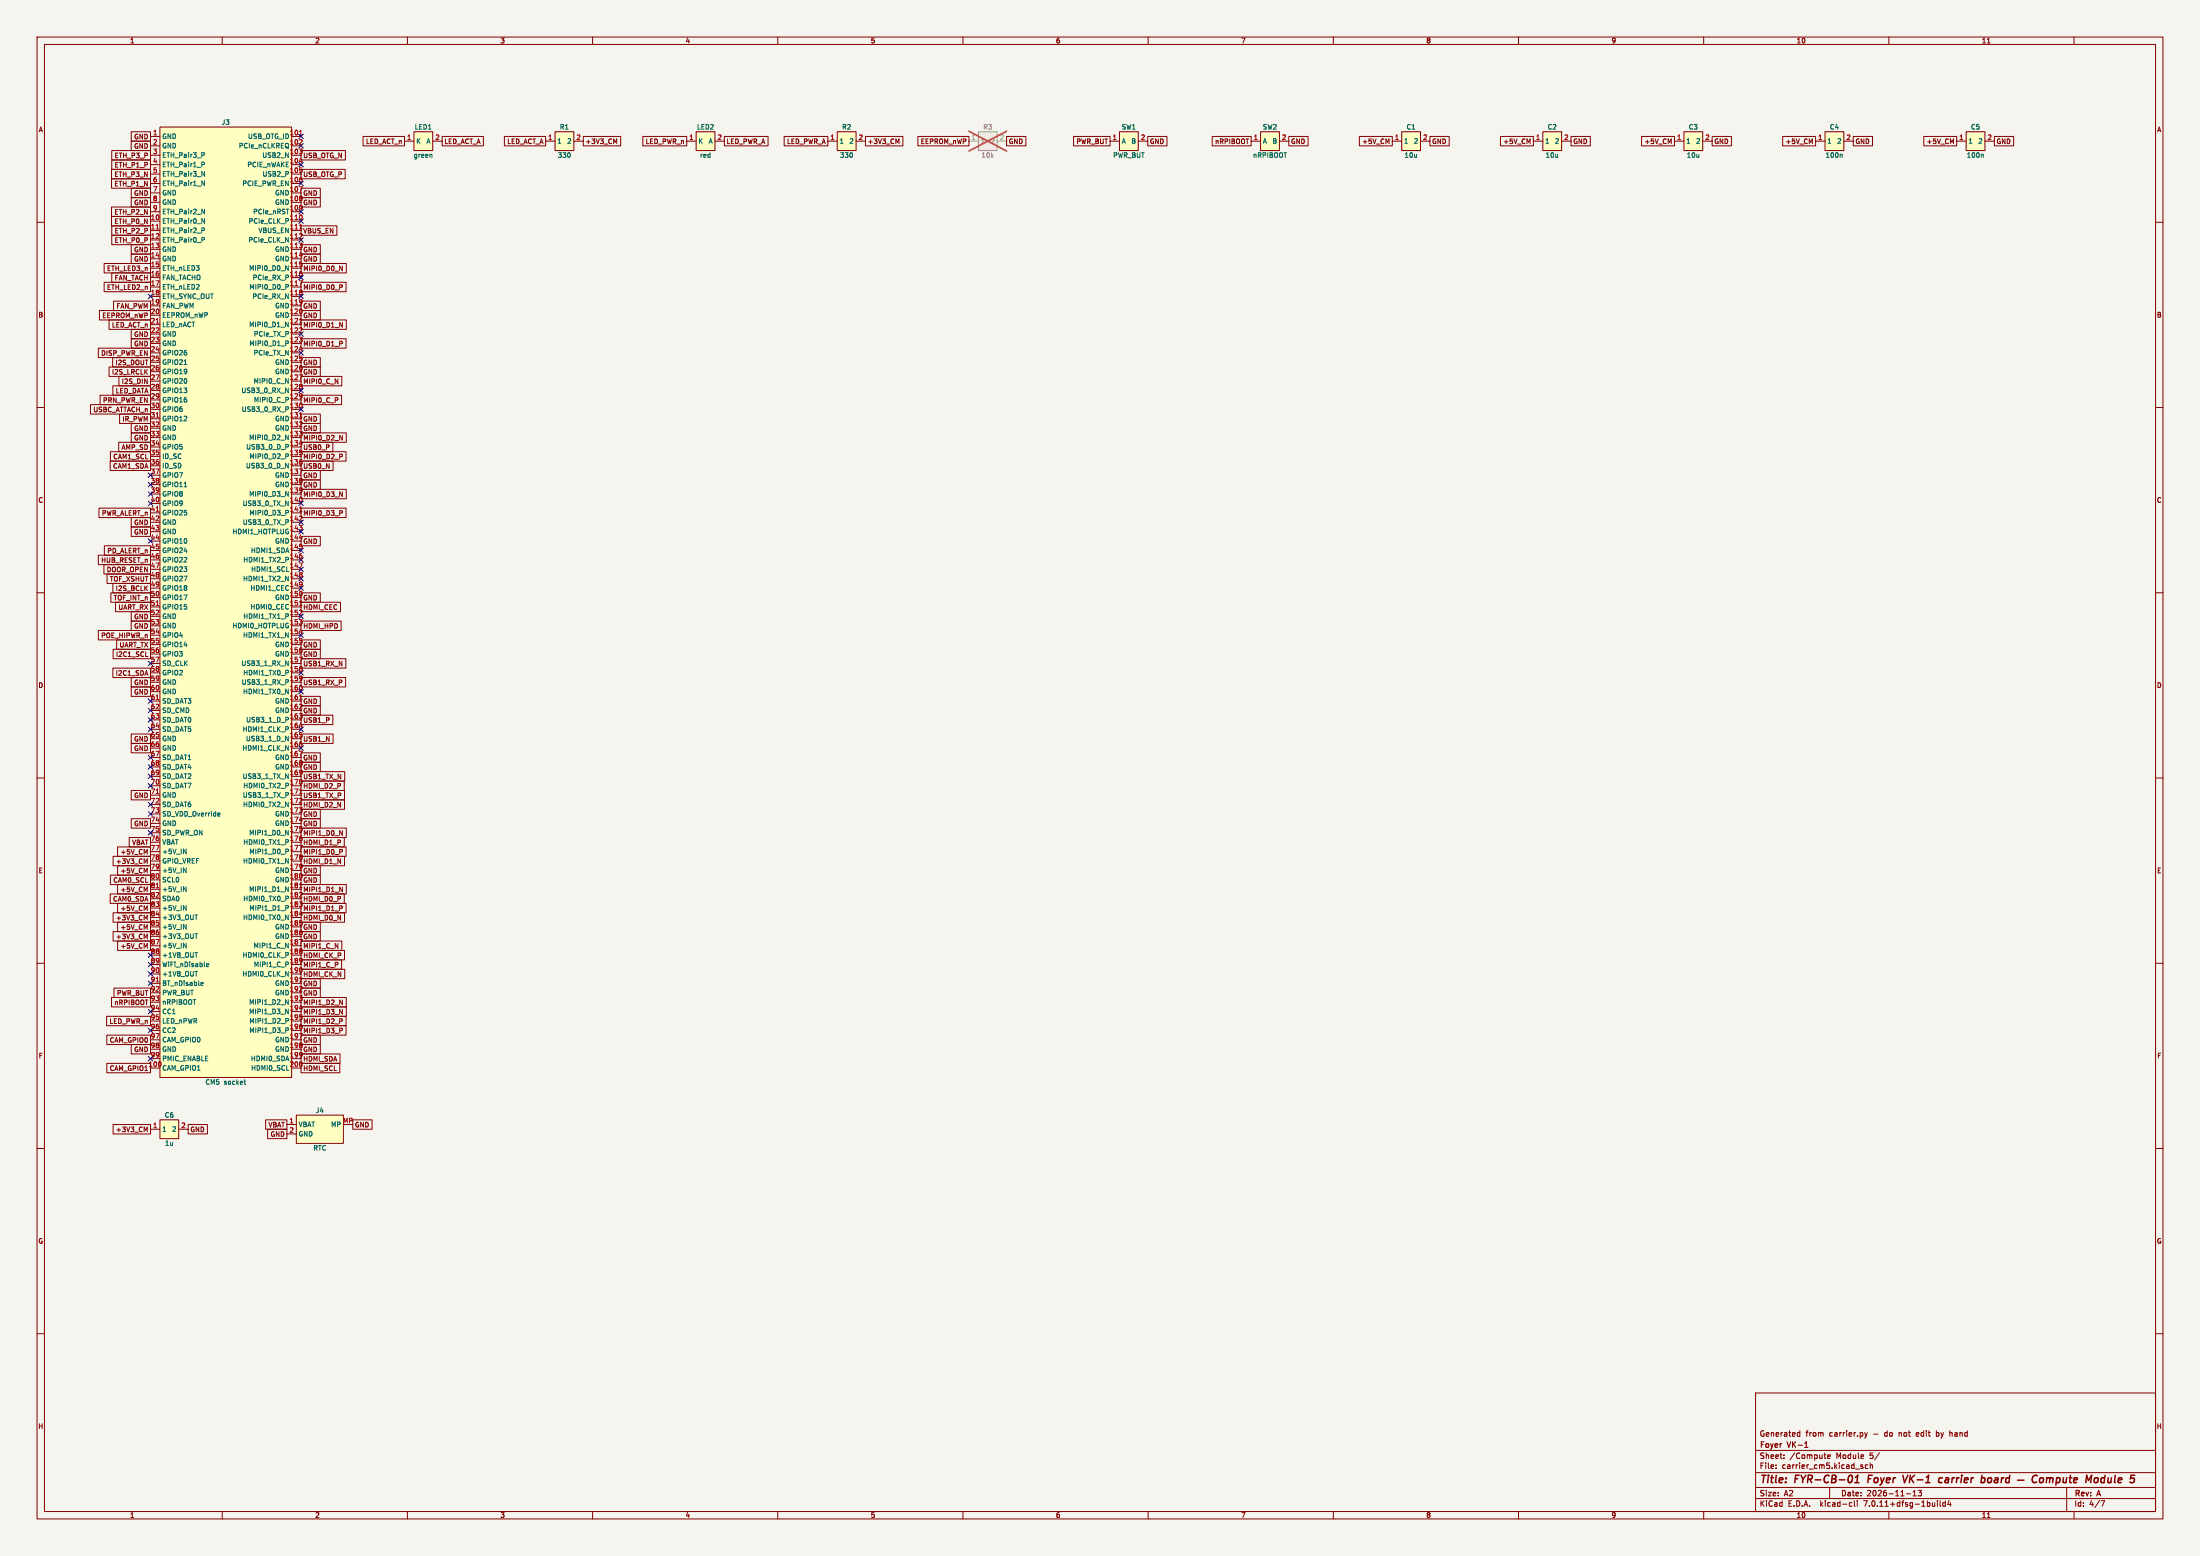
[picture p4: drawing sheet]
<svg xmlns="http://www.w3.org/2000/svg" width="594mm" height="420mm" viewBox="0 0 594 420" stroke-linecap="round" stroke-linejoin="round" font-family="sans-serif">
<path d="M0 0h594v420h-594z" fill="#f5f4ef" stroke="#f5f4ef" stroke-width=".27"/>
<g fill="none" stroke="#840000" stroke-width=".27">
<path d="M10 10h574v400h-574zM12 12h570v396h-570zM60 10v2M110 10v2M160 10v2M210 10v2M260 10v2M310 10v2M360 10v2M410 10v2M460 10v2M510 10v2"/>
<path d="M536.6 11.6h.7M560 10v2M35.4 38.1h5.2v2.5h-5.2zM35.4 35.6h5.2v2.5h-5.2zM40.6 36.8h2.6M40.6 39.4h2.6M43.2 34.3h35.5v256.5h-35.5zM98 36.8h11.2v2.6h-11.2zM109.2 38.1h2.6M111.8 35.6h5v5h-5zM116.8 38.1h2.6M119.4 36.8h11.1v2.6h-11.1z"/>
<path d="M136.2 36.8h11.1v2.6h-11.1zM147.3 38.1h2.6M149.9 35.6h5v5h-5zM154.9 38.1h2.6M157.5 36.8h10.1v2.6h-10.1zM166.1 38.4l.4-.9v1.3M173.6 36.8h11.8v2.6h-11.8zM185.4 38.1h2.6M188 35.6h5v5h-5zM193 38.1h2.6M195.6 36.8h11.8v2.6h-11.8zM211.7 36.8h11.8v2.6h-11.8z"/>
<path d="M223.5 38.1h2.6M226.1 35.6h5v5h-5zM231.1 38.1h2.6M233.7 36.8h10.1v2.6h-10.1zM242.3 38.4l.4-.9v1.3M247.8 36.8h13.8v2.6h-13.8zM271.8 36.8h5.2v2.6h-5.2zM289.9 36.8h9.8v2.6h-9.8zM299.7 38.1h2.6M302.3 35.6h5v5h-5zM307.3 38.1h2.6M309.9 36.8h5.2v2.6h-5.2z"/>
<path d="M327.3 36.8h10.5v2.6h-10.5zM337.8 38.1h2.6M340.4 35.6h5v5h-5zM345.4 38.1h2.6M348 36.8h5.2v2.6h-5.2zM367 36.8h8.9v2.6h-8.9zM375.9 38.1h2.6M378.5 35.6h5v5h-5zM383.5 38.1h2.6M386.1 36.8h5.2v2.6h-5.2zM405.1 36.8h8.9v2.6h-8.9zM414 38.1h2.6"/>
<path d="M416.6 35.6h5v5h-5zM421.6 38.1h2.6M424.2 36.8h5.2v2.6h-5.2zM443.2 36.8h8.9v2.6h-8.9zM452.1 38.1h2.6M454.7 35.6h5v5h-5zM459.7 38.1h2.6M462.3 36.8h5.2v2.6h-5.2zM481.3 36.8h8.9v2.6h-8.9zM490.2 38.1h2.6M492.8 35.6h5v5h-5zM497.8 38.1h2.6"/>
<path d="M500.4 36.8h5.2v2.6h-5.2zM519.4 36.8h8.9v2.6h-8.9zM528.3 38.1h2.6M530.9 35.6h5v5h-5zM535.9 38.1h2.6M538.5 36.8h5.2v2.6h-5.2zM10 60h2M30.1 45.7h10.5v2.6h-10.5zM30.1 48.3h10.5v2.5h-10.5zM30.1 55.9h10.5v2.5h-10.5zM30.1 58.4h10.5v2.6h-10.5zM30.2 40.6h10.4v2.6h-10.4z"/>
<path d="M30.2 43.2h10.4v2.5h-10.4zM35.4 53.3h5.2v2.6h-5.2zM35.4 50.8h5.2v2.5h-5.2zM40.6 59.7h2.6M40.6 41.9h2.6M40.6 44.5h2.6M40.6 47h2.6M40.6 49.5h2.6M40.6 52.1h2.6M40.6 54.6h2.6M40.6 57.2h2.6M81.3 50.8h5.2v2.5h-5.2z"/>
<path d="M81.3 40.6h12v2.6h-12zM81.3 45.7h11.9v2.6h-11.9zM81.3 53.3h5.2v2.6h-5.2zM582 60h2M28.1 71.1h12.5v2.6h-12.5zM28.1 76.2h12.5v2.5h-12.5zM30.2 73.7h10.4v2.5h-10.4zM30.2 61h10.4v2.5h-10.4zM30.2 63.5h10.4v2.5h-10.4zM35.4 66h5.2v2.6h-5.2zM35.4 68.6h5.2v2.5h-5.2zM40.6 62.2h2.6"/>
<path d="M40.6 64.8h2.6M40.6 67.3h2.6M40.6 69.9h2.6M40.6 72.4h2.6M40.6 74.9h2.6M40.6 77.5h2.6M81.3 61h9.7v2.5h-9.7zM81.3 66h5.2v2.6h-5.2zM81.3 68.6h5.2v2.5h-5.2zM81.3 71.1h12.2v2.6h-12.2zM81.3 76.2h12.1v2.5h-12.1zM91.7 71.8l.7 1.3v-1.3"/>
<path d="M92.3 76.9v.6M26.5 94h14.1v2.5h-14.1zM26.8 83.8h13.8v2.6h-13.8zM29.4 99.1h11.2v2.5h-11.2zM29.4 86.4h11.2v2.5h-11.2zM30.4 96.5h10.2v2.6h-10.2zM30.7 81.3h9.9v2.5h-9.9zM35.4 88.9h5.2v2.5h-5.2zM35.4 91.4h5.2v2.6h-5.2zM40.6 80h2.6M40.6 82.6h2.6M40.6 85.1h2.6"/>
<path d="M40.6 87.6h2.6M40.6 90.2h2.6M40.6 92.7h2.6M40.6 95.3h2.6M40.6 97.8h2.6M81.3 81.3h5.2v2.5h-5.2zM81.3 83.8h5.2v2.6h-5.2zM81.3 86.4h12.2v2.5h-12.2zM81.3 91.4h12.1v2.6h-12.1zM81.3 99.1h5.2v2.5h-5.2zM81.3 96.5h5.2v2.6h-5.2zM91.7 87l.7 1.3v-1.3"/>
<path d="M92.3 92.2v.5M10 110h2M24.4 109.2h16.2v2.6h-16.2zM27 106.7h13.6v2.5h-13.6zM30.5 104.1h10.1v2.6h-10.1zM32 119.4h8.6v2.5h-8.6zM32.1 101.6h8.5v2.5h-8.5zM32.3 111.8h8.3v2.5h-8.3zM35.4 114.3h5.2v2.5h-5.2zM35.4 116.8h5.2v2.6h-5.2zM40.6 100.3h2.6M40.6 102.9h2.6"/>
<path d="M40.6 105.4h2.6M40.6 108h2.6M40.6 110.5h2.6M40.6 113h2.6M40.6 115.6h2.6M40.6 118.1h2.6M81.3 101.6h11v2.5h-11zM81.3 106.7h10.9v2.5h-10.9zM81.3 111.8h5.2v2.5h-5.2zM81.3 114.3h5.2v2.5h-5.2zM81.3 116.8h12.2v2.6h-12.2zM81.3 119.4h8.6v2.5h-8.6z"/>
<path d="M91.7 117.5l.7 1.3v-1.3M582 110h2M26.7 137.2h13.9v2.5h-13.9zM29.8 124.5h10.8v2.5h-10.8zM29.8 121.9h10.8v2.6h-10.8zM35.4 139.7h5.2v2.5h-5.2zM40.6 120.7h2.6M40.6 123.2h2.6M40.6 125.7h2.6M40.6 128.3h2.6M40.6 130.8h2.6M40.6 133.4h2.6"/>
<path d="M40.6 135.9h2.6M40.6 138.4h2.6M81.3 132.1h12.2v2.5h-12.2zM81.3 121.9h12.1v2.6h-12.1zM81.3 124.5h8.6v2.5h-8.6zM81.3 127h5.2v2.5h-5.2zM81.3 129.5h5.2v2.6h-5.2zM81.3 137.2h12.1v2.5h-12.1zM91.7 132.8l.7 1.2v-1.2M92.3 122.7v.5M92.3 137.9v.5M10 160h2"/>
<path d="M26.5 149.9h14.1v2.5h-14.1zM28.1 152.4h12.5v2.5h-12.5zM28.2 147.3h12.4v2.6h-12.4zM28.9 154.9h11.7v2.6h-11.7zM30.5 157.5h10.1v2.5h-10.1zM35.4 142.2h5.2v2.6h-5.2zM40.6 141h2.6M40.6 143.5h2.6M40.6 146.1h2.6M40.6 148.6h2.6M40.6 151.1h2.6M40.6 153.7h2.6"/>
<path d="M40.6 156.2h2.6M40.6 158.8h2.6M81.3 144.8h5.2v2.5h-5.2zM582 160h2M26.5 170.2h14.1v2.5h-14.1zM29.9 160h10.7v2.6h-10.7zM30.5 175.3h10.1v2.5h-10.1zM31.2 162.6h9.4v2.5h-9.4zM31.5 172.7h9.1v2.6h-9.1zM35.4 165.1h5.2v2.5h-5.2zM35.4 167.6h5.2v2.6h-5.2zM39.3 177.2h.6"/>
<path d="M40.6 161.3h2.6M40.6 163.8h2.6M40.6 166.4h2.6M40.6 168.9h2.6M40.6 171.5h2.6M40.6 174h2.6M40.6 176.5h2.6M40.6 179.1h2.6M81.3 160h5.2v2.6h-5.2zM81.3 162.6h10.6v2.5h-10.6zM81.3 167.6h10.8v2.6h-10.8zM81.3 172.7h5.2v2.6h-5.2z"/>
<path d="M81.3 175.3h5.2v2.5h-5.2zM81.3 177.8h12.1v2.5h-12.1zM30.5 180.3h10.1v2.6h-10.1zM35.4 182.9h5.2v2.5h-5.2zM35.4 185.4h5.2v2.6h-5.2zM35.4 198.1h5.2v2.6h-5.2zM40.6 181.6h2.6M40.6 184.2h2.6M40.6 186.7h2.6M40.6 189.2h2.6M40.6 191.8h2.6M40.6 194.3h2.6"/>
<path d="M40.6 196.9h2.6M40.6 199.4h2.6M81.3 193h8.6v2.6h-8.6zM81.3 182.9h12v2.5h-12zM81.3 188h5.2v2.5h-5.2zM81.3 190.5h5.2v2.5h-5.2zM81.3 198.1h8.6v2.6h-8.6zM10 210h2M35.4 213.4h5.2v2.5h-5.2zM35.4 200.7h5.2v2.5h-5.2zM40.6 201.9h2.6M40.6 204.5h2.6"/>
<path d="M40.6 207h2.6M40.6 209.6h2.6M40.6 212.1h2.6M40.6 214.6h2.6M40.6 217.2h2.6M40.6 219.7h2.6M81.3 215.9h11.7v2.5h-11.7zM81.3 218.4h5.2v2.6h-5.2zM81.3 213.4h11.7v2.5h-11.7zM81.3 210.8h11.7v2.6h-11.7zM81.3 208.3h11.8v2.5h-11.8zM81.3 205.7h5.2v2.6h-5.2z"/>
<path d="M81.3 203.2h5.2v2.5h-5.2zM582 210h2M29.8 236.2h10.8v2.6h-10.8zM30.5 231.1h10.1v2.6h-10.1zM31.7 238.8h8.9v2.5h-8.9zM31.7 233.7h8.9v2.5h-8.9zM31.7 228.6h8.9v2.5h-8.9zM34.9 226.1h5.7v2.5h-5.7zM35.4 221h5.2v2.5h-5.2zM39.3 232.7l.5-.9v1.3M40.6 222.3h2.6M40.6 224.8h2.6"/>
<path d="M40.6 227.3h2.6M40.6 229.9h2.6M40.6 232.4h2.6M40.6 235h2.6M40.6 237.5h2.6M81.3 221h5.2v2.5h-5.2zM81.3 238.8h12.2v2.5h-12.2zM81.3 236.2h5.2v2.6h-5.2zM81.3 233.7h5.2v2.5h-5.2zM81.3 231.1h11.7v2.6h-11.7zM81.3 228.6h12.1v2.5h-12.1zM81.3 226.1h11.7v2.5h-11.7z"/>
<path d="M81.3 223.5h12.2v2.6h-12.2zM91.7 224.2l.7 1.3v-1.3M91.7 239.4l.7 1.3v-1.3M92.3 229.3v.6M10 260h2M29.8 241.3h10.8v2.5h-10.8zM30.5 251.5h10.1v2.5h-10.1zM30.5 246.4h10.1v2.5h-10.1zM31.7 254h8.9v2.5h-8.9zM31.7 248.9h8.9v2.6h-8.9zM31.7 243.8h8.9v2.6h-8.9zM39.3 248l.5-.9v1.2"/>
<path d="M39.3 253l.5-.9v1.3M40.6 240h2.6M40.6 242.6h2.6M40.6 245.1h2.6M40.6 247.7h2.6M40.6 250.2h2.6M40.6 252.7h2.6M40.6 255.3h2.6M40.6 257.8h2.6M81.3 251.5h5.2v2.5h-5.2zM81.3 241.3h11.7v2.5h-11.7zM81.3 243.8h12.1v2.6h-12.1z"/>
<path d="M81.3 246.4h11.7v2.5h-11.7zM81.3 248.9h5.2v2.6h-5.2zM81.3 254h11v2.5h-11zM81.3 256.5h11.7v2.6h-11.7zM81.3 259.1h10.9v2.5h-10.9zM92.3 244.6v.5M582 260h2M28.8 274.3h11.8v2.6h-11.8zM28.8 279.4h11.8v2.5h-11.8zM30.1 269.2h10.5v2.6h-10.5zM30.8 266.7h9.8v2.5h-9.8zM40.6 260.4h2.6"/>
<path d="M40.6 262.9h2.6M40.6 265.4h2.6M40.6 268h2.6M40.6 270.5h2.6M40.6 273.1h2.6M40.6 275.6h2.6M40.6 278.1h2.6M81.3 261.6h11.8v2.6h-11.8zM81.3 279.4h5.2v2.5h-5.2zM81.3 264.2h5.2v2.5h-5.2zM81.3 266.7h5.2v2.5h-5.2zM81.3 269.2h12.2v2.6h-12.2z"/>
<path d="M81.3 271.8h12.2v2.5h-12.2zM81.3 274.3h12.1v2.6h-12.1zM81.3 276.9h12.1v2.5h-12.1zM91.7 269.9l.7 1.3v-1.3M91.7 272.5l.7 1.2v-1.2M92.3 275.1v.5M92.3 277.6v.5M28.8 287h11.8v2.6h-11.8zM35.4 281.9h5.2v2.6h-5.2zM40.6 280.7h2.6M40.6 283.2h2.6M40.6 285.8h2.6"/>
<path d="M81.3 281.9h5.2v2.6h-5.2zM81.3 287h10.4v2.6h-10.4zM81.3 284.5h10.5v2.5h-10.5zM10 310h2M30.5 303.5h10.1v2.6h-10.1zM39.3 305.1l.5-.9v1.3M40.6 304.8h2.6M43.2 302.3h5.1v5h-5.1zM48.3 304.8h2.5M50.8 303.5h5.2v2.6h-5.2zM71.7 302.3h5.8v2.5h-5.8zM72.3 304.8h5.2v2.5h-5.2z"/>
<path d="M77.5 303.5h2.5M77.5 306.1h2.5M80 301h12.7v7.6h-12.7zM95.2 302.3h5.3v2.5h-5.3zM582 310h2M10 360h2M474 376h108v32h-108zM582 360h2M474 397.5h108M474 391.5h108M479.5 396.2v.2M479.5 395.4v.2"/>
<path d="M481.7 393.5v.2M481.7 392.7v.2M485.4 387.6h.6M485.4 386.7h.6M486 386.2v1.5M492.5 392.7h.5M492.9 393.7h.1M493.5 393.2l.7-.2-.1-.3h-.4l-.2 .2v.7h.6M502.5 395.8l.5 .3v.2l-.5 .1M502.5 395.4h.5M503.5 386.7l.3 1M503.8 387.7l-.3 .5"/>
<path d="M504.2 386.7l-.4 1M504.3 395.4h-.4l-.3 .3 .1 .6h.6M505 395.5l.5-.1 .1 1M505 394.9v1.5M522.8 386.2v1.5M522.8 387.6l.2 .1M523 386.7h-.2M526.5 386.2v1.5M526.7 386.7l-.2 .1M60 408v2M110 408v2M160 408v2"/>
<path d="M210 408v2M260 408v2M310 408v2M360 408v2M410 408v2M460 408v2M474 404.5h108M474 401.5h108M494 401.5v3M499.6 405.6h.4M500 406.5l-.4 .1M500.7 405.1v1.3l.2 .2"/>
<path d="M501.5 405.1v.1M501.5 405.6v1M510 408v2M514.7 403.2h1.2M516.5 403.8h.9M516.5 402.7l.5-.4v1.5M517.9 402.3h.9l-.5 .5 .4 .2v.6l-.2 .2-.6-.2M523.1 405.1v.1M523.1 405.6v1M523.8 405.1v1.3l.2 .2M525.2 405.6h-.4l-.3 .3 .2 .6h.5M525.2 405.1v1.5"/>
<path d="M526.2 405l-.3 1.1h.9M526.6 405.6v1M536.6 409.6h.7M558 401.5v6.5M560 408v2M567.2 405.1h1l-.6 1.5"/>
</g>
<g fill="none" stroke="#840000" stroke-width=".4">
<path d="M500.1 398.4l.1 .6-.2 .8M501 398.8l.6-.6-.2 2M504.6 398.2l-.3 2M513.8 398.2l.4 2 .9-2M524.5 399h-.8l-.3 .8 .3 .4 .6-.1M525.2 399.5v.6M535.8 399l.1 .2-.1 .8M537.4 398.9l-.6 .2-.2 .7 .4 .4 .5-.1M550.1 398.4a.96 .96 0 0 0-1.4 .5 .96 .96 0 0 0 .7 1.3l.5-.2M550.8 399.1l.3-.2 .6 .2v.7l-.2 .3-.5 .1-.3-.2zM552.6 399.1l.6-.2 .3 .2M552.7 398.9l-.2 1.3"/>
<path d="M553.5 399.1l.3-.2 .5 .1-.1 1.2M553.5 399.1l-.1 1.1M555.3 399l.6-.1 .3 .3-.3 .9h-.7M555.3 398.9l-.2 2M557.1 398.9v1.2l.4 .1 .4-.2M558 398.9l-.2 1.3M558.7 398.9h.7M559 398.2l-.2 1.7 .5 .3M559.9 399.5l1-.2-.1-.3h-.7l-.2 .9 .2 .3 .6-.1M565.6 399.1l.3-.2 .5 .2v.7l-.2 .3-.5 .1-.2-.2zM568.1 398.9l-.7 .2-.2 .7 .3 .4 .6-.1M500.8 400.2h1.1"/>
<path d="M563.2 400.2l.2-2 .5 1.4 .8-1.4-.2 2"/>
</g>
<path d="M487.3 390.7h.8" fill="none" stroke="#840000" stroke-width=".3"/>
<g fill="#ffffc2" stroke="#ffffc2" stroke-width=".27">
<path d="M416.6 35.6h5v5h-5z"/>
<path d="M43.2 34.3h35.5v256.5h-35.5z"/>
<path d="M43.2 302.3h5.1v5h-5.1z"/>
<path d="M80 301h12.7v7.6h-12.7z"/>
<path d="M111.8 35.6h5v5h-5z"/>
<path d="M149.9 35.6h5v5h-5z"/>
<path d="M492.8 35.6h5v5h-5z"/>
<path d="M454.7 35.6h5v5h-5z"/>
<path d="M530.9 35.6h5v5h-5z"/>
<path d="M188 35.6h5v5h-5z"/>
<path d="M226.1 35.6h5v5h-5z"/>
<path d="M302.3 35.6h5v5h-5z"/>
<path d="M340.4 35.6h5v5h-5z"/>
<path d="M378.5 35.6h5v5h-5z"/>
</g>
<g fill="none" stroke="#006464" stroke-width=".27">
<path d="M54.5 59l.7 1.3v-1.3M54.5 46.3l.7 1.3v-1.3M54.5 48.8l.7 1.3v-1.3M54.5 56.5l.7 1.2v-1.2M55 41.2l.2 .3-.2 .4M55 43.8l.2 .2-.2 .4M116.6 41.7v.8M497.2 41.6l.2 .2v.7M535.3 41.6l.2 .2v.7M55 61.5l.2 .3-.2 .4M55 64.1l.2 .2-.2 .4M77.1 71.7l.7 1.3v-1.3"/>
<path d="M49.7 98.4h.7M77.1 86.9l.7 1.3v-1.3M77.1 117.4l.7 1.3v-1.3M49.7 131.4h.7M77.1 132.7l.7 1.2v-1.2M59 219.4l.3 .1 .1 .2-.6 .2M49.5 229.2l.8 1.2v-1.2M49.5 234.3l.8 1.2v-1.2M49.5 239.3l.8 1.3v-1.3M59.3 220.2l-.3 .1M77.1 224.1l.7 1.3v-1.3M77.1 239.3l.7 1.3v-1.3"/>
<path d="M49.5 244.4l.8 1.3v-1.3M49.5 249.5l.8 1.3v-1.3M49.5 254.6l.8 1.2v-1.2M52.6 247h.7M52.6 252h.7M52.6 257.1h.7M52.6 262.2h.7M54.3 265.9h.5M54.3 265.2h.4l.2 .3-.6 .1M55.8 260.5l.6-.1-.1-.3h-.4l-.1 .2v.6h.5M77.1 269.8l.7 1.3v-1.3M77.1 272.4l.7 1.2v-1.2"/>
<path d="M65.9 291.8h.4M66.1 292.6l.2 .1"/>
</g>
<g fill="none" stroke="#a90000" stroke-width=".27">
<path d="M80.8 39h.8M80.9 36.4h.7M81.5 37.8v.4M80.8 50.4h.8l-.5 1.3M80.9 43.6h.7M42.2 61.8h.7M80.8 64.4h.8M80.8 75.8h.8l-.5 1.3M80.9 61.8h.7M80.9 69h.7M42.2 87.2h.7M80.8 89.8h.8"/>
<path d="M80.9 87.2h.7M80.9 94.4h.7M42.2 112.6h.7M80.8 101.2h.8l-.5 1.3M80.8 115.2h.8M80.9 112.6h.7M80.9 119.8h.7M42.2 138h.7M80.8 126.6h.8l-.5 1.3M80.9 138h.7M80.8 140.6h.8M80.8 152h.8l-.5 1.3"/>
<path d="M80.9 145.2h.7M42.2 163.4h.7M80.8 166h.8M80.8 177.4h.8l-.5 1.3M80.9 163.4h.7M80.9 170.6h.7M42.2 188.8h.7M80.8 191.4h.8M80.9 188.8h.7M80.9 196h.7M42.2 214.2h.7M80.8 202.8h.8l-.5 1.3"/>
<path d="M80.8 216.8h.8M80.9 214.2h.7M42.2 239.6h.7M80.8 228.2h.8l-.5 1.3M80.9 221.4h.7M80.9 239.6h.7M80.8 242.2h.8M80.8 253.6h.8l-.5 1.3M80.9 246.8h.7M42.2 265h.7M80.8 267.6h.8M80.8 279h.8l-.5 1.3"/>
<path d="M80.9 265h.7M80.9 272.2h.7"/>
</g>
<path d="M264.2 35.6h5v5h-5z" fill="#ebeae8" stroke="#ebeae8" stroke-width=".27"/>
<path d="M261.6 38.1h2.6M264.2 35.6h5v5h-5zM269.2 38.1h2.6" fill="none" stroke="#9c9b98" stroke-width=".27"/>
<path d="M261.6 35.4l10.2 5.4M271.8 35.4l-10.2 5.4" fill="none" stroke="#eb3a3d" stroke-width=".46"/>
<g fill="none" stroke="#000084" stroke-width=".27">
<path d="M80.7 36.2l1.2 1.2M80.7 38.8l1.2 1.2M81.9 36.2l-1.2 1.2M81.9 38.8l-1.2 1.2M80.7 59.1l1.2 1.2M80.7 43.8l1.2 1.3M80.7 48.9l1.2 1.2M80.7 56.5l1.2 1.3M81.9 59.1l-1.2 1.2M81.9 43.8l-1.2 1.3M81.9 48.9l-1.2 1.2M81.9 56.5l-1.2 1.3"/>
<path d="M40 79.4l1.2 1.2M41.2 79.4l-1.2 1.2M80.7 64.2l1.2 1.2M80.7 74.3l1.2 1.2M80.7 79.4l1.2 1.2M81.9 64.2l-1.2 1.2M81.9 74.3l-1.2 1.2M81.9 79.4l-1.2 1.2M80.7 94.6l1.2 1.3M80.7 89.6l1.2 1.2M81.9 89.6l-1.2 1.2M81.9 94.6l-1.2 1.3"/>
<path d="M80.7 109.9l1.2 1.2M80.7 104.8l1.2 1.2M81.9 109.9l-1.2 1.2M81.9 104.8l-1.2 1.2M40 132.7l1.2 1.3M40 130.2l1.2 1.2M40 127.7l1.2 1.2M40 135.3l1.2 1.2M41.2 132.7l-1.2 1.3M41.2 130.2l-1.2 1.2M41.2 127.7l-1.2 1.2M41.2 135.3l-1.2 1.2"/>
<path d="M80.7 135.3l1.2 1.2M81.9 135.3l-1.2 1.2M40 145.4l1.2 1.3M41.2 145.4l-1.2 1.3M80.7 158.1l1.2 1.3M80.7 155.6l1.2 1.2M80.7 153.1l1.2 1.2M80.7 150.5l1.2 1.2M80.7 148l1.2 1.2M80.7 142.9l1.2 1.2M80.7 140.4l1.2 1.2M81.9 150.5l-1.2 1.2"/>
<path d="M81.9 148l-1.2 1.2M81.9 153.1l-1.2 1.2M81.9 155.6l-1.2 1.2M81.9 158.1l-1.2 1.3M81.9 142.9l-1.2 1.2M81.9 140.4l-1.2 1.2M40 178.5l1.2 1.2M41.2 178.5l-1.2 1.2M80.7 170.8l1.2 1.3M80.7 165.8l1.2 1.2M81.9 165.8l-1.2 1.2M81.9 170.8l-1.2 1.3"/>
<path d="M40 191.2l1.2 1.2M40 188.6l1.2 1.2M40 193.7l1.2 1.2M40 196.2l1.2 1.3M41.2 191.2l-1.2 1.2M41.2 188.6l-1.2 1.2M41.2 193.7l-1.2 1.2M41.2 196.2l-1.2 1.3M80.7 186.1l1.2 1.2M80.7 196.2l1.2 1.3M80.7 181l1.2 1.2M81.9 186.1l-1.2 1.2"/>
<path d="M81.9 196.2l-1.2 1.3M81.9 181l-1.2 1.2M40 219.1l1.2 1.2M40 206.4l1.2 1.2M40 203.9l1.2 1.2M40 208.9l1.2 1.3M40 216.6l1.2 1.2M40 211.5l1.2 1.2M41.2 219.1l-1.2 1.2M41.2 206.4l-1.2 1.2M41.2 203.9l-1.2 1.2M41.2 208.9l-1.2 1.3"/>
<path d="M41.2 216.6l-1.2 1.2M41.2 211.5l-1.2 1.2M80.7 201.3l1.2 1.2M81.9 201.3l-1.2 1.2M40 224.2l1.2 1.2M41.2 224.2l-1.2 1.2M40 257.2l1.2 1.2M40 259.7l1.2 1.3M41.2 257.2l-1.2 1.2M41.2 259.7l-1.2 1.3M40 272.4l1.2 1.3M40 264.8l1.2 1.2"/>
<path d="M40 262.3l1.2 1.2M40 277.5l1.2 1.2M41.2 272.4l-1.2 1.3M41.2 264.8l-1.2 1.2M41.2 262.3l-1.2 1.2M41.2 277.5l-1.2 1.2M40 285.1l1.2 1.3M41.2 285.1l-1.2 1.3"/>
</g>
<g font-size="2.8" fill="#840000">
<text x="475" y="400.9">Title:</text>
<text x="484.7" y="400.9">FYR-CB-01</text>
<text x="505.2" y="400.9">Foyer</text>
<text x="515.5" y="400.9">VK-1</text>
<text x="525.9" y="400.9">carrier</text>
<text x="538.1" y="400.9">board</text>
<text x="568.8" y="400.9">Module</text>
</g>
<g font-size="2.1" fill="#840000">
<text x="475" y="388">Generated</text>
<text x="487.5" y="388">from</text>
<text x="494" y="388">carrier.py</text>
<text x="505.9" y="388">-</text>
<text x="509.1" y="388">do</text>
<text x="513.1" y="388">not</text>
<text x="517.9" y="388">edit</text>
<text x="523.5" y="388">by</text>
<text x="527.3" y="388">hand</text>
<text x="475" y="394">Sheet:</text>
<text x="475" y="391.2">Foyer</text>
<text x="482.7" y="391.2">VK-1</text>
<text x="483.2" y="394">/Compute</text>
<text x="495.8" y="394">Module</text>
<text x="505" y="394">5/</text>
<text x="475" y="396.7">File:</text>
<text x="481.1" y="396.7">carrier_cm5.kicad_sch</text>
<text x="475" y="406.9">KiCad</text>
<text x="475" y="404.1">Size:</text>
<text x="481.7" y="404.1">A2</text>
<text x="482.7" y="406.9">E.D.A.</text>
<text x="491.6" y="406.9">kicad-cli</text>
<text x="497" y="404.1">Date:</text>
<text x="503.5" y="406.9">7.0.11+dfsg-1build4</text>
<text x="504" y="404.1">2026-11-13</text>
<text x="560" y="404.3">Rev:</text>
<text x="560" y="406.9">Id:</text>
<text x="564.1" y="406.9">4/7</text>
<text x="566.4" y="404.3">A</text>
</g>
<g font-size="1.8" fill="#840000">
<text x="35" y="11.9">1</text>
<text x="85" y="11.9">2</text>
<text x="135" y="11.9">3</text>
<text x="185" y="11.9">4</text>
<text x="235" y="11.9">5</text>
<text x="285" y="11.9">6</text>
<text x="335" y="11.9">7</text>
<text x="385" y="11.9">8</text>
<text x="435" y="11.9">9</text>
<text x="485" y="11.9">10</text>
<text x="535" y="11.9">11</text>
<text x="10.3" y="35.9">A</text>
<text x="582.3" y="35.9">A</text>
<text x="36.1" y="40.3">GND</text>
<text x="36.1" y="37.8">GND</text>
<text x="98.7" y="39.1">LED_ACT_n</text>
<text x="119.9" y="39.1">LED_ACT_A</text>
<text x="136.8" y="39.1">LED_ACT_A</text>
<text x="158" y="39.1">+3V3_CM</text>
<text x="174.2" y="39.1">LED_PWR_n</text>
<text x="196.1" y="39.1">LED_PWR_A</text>
<text x="212.4" y="39.1">LED_PWR_A</text>
<text x="234.2" y="39.1">+3V3_CM</text>
<text x="248.5" y="39.1">EEPROM_nWP</text>
<text x="272.3" y="39.1">GND</text>
<text x="290.5" y="39.1">PWR_BUT</text>
<text x="310.4" y="39.1">GND</text>
<text x="327.9" y="39.1">nRPIBOOT</text>
<text x="348.5" y="39.1">GND</text>
<text x="367.7" y="39.1">+5V_CM</text>
<text x="386.6" y="39.1">GND</text>
<text x="405.8" y="39.1">+5V_CM</text>
<text x="424.7" y="39.1">GND</text>
<text x="443.9" y="39.1">+5V_CM</text>
<text x="462.8" y="39.1">GND</text>
<text x="482" y="39.1">+5V_CM</text>
<text x="500.9" y="39.1">GND</text>
<text x="520.1" y="39.1">+5V_CM</text>
<text x="539" y="39.1">GND</text>
<text x="30.8" y="47.9">ETH_P3_N</text>
<text x="30.8" y="42.9">ETH_P3_P</text>
<text x="30.8" y="45.4">ETH_P1_P</text>
<text x="81.8" y="42.9">USB_OTG_N</text>
<text x="81.8" y="47.9">USB_OTG_P</text>
<text x="30.8" y="50.5">ETH_P1_N</text>
<text x="36.1" y="53">GND</text>
<text x="81.8" y="53">GND</text>
<text x="30.8" y="58.1">ETH_P2_N</text>
<text x="36.1" y="55.6">GND</text>
<text x="81.8" y="55.6">GND</text>
<text x="30.8" y="60.6">ETH_P0_N</text>
<text x="30.8" y="63.2">ETH_P2_P</text>
<text x="30.8" y="65.7">ETH_P0_P</text>
<text x="81.8" y="63.2">VBUS_EN</text>
<text x="36.1" y="68.3">GND</text>
<text x="36.1" y="70.8">GND</text>
<text x="81.8" y="68.3">GND</text>
<text x="81.8" y="70.8">GND</text>
<text x="28.8" y="73.3">ETH_LED3_n</text>
<text x="30.8" y="75.9">FAN_TACH</text>
<text x="81.8" y="73.3">MIPI0_D0_N</text>
<text x="28.8" y="78.4">ETH_LED2_n</text>
<text x="31.3" y="83.5">FAN_PWM</text>
<text x="81.8" y="78.4">MIPI0_D0_P</text>
<text x="81.8" y="83.5">GND</text>
<text x="10.3" y="85.9">B</text>
<text x="27.5" y="86">EEPROM_nWP</text>
<text x="30.1" y="88.6">LED_ACT_n</text>
<text x="81.8" y="86">GND</text>
<text x="81.8" y="88.6">MIPI0_D1_N</text>
<text x="582.3" y="85.9">B</text>
<text x="36.1" y="91.1">GND</text>
<text x="36.1" y="93.7">GND</text>
<text x="81.8" y="93.7">MIPI0_D1_P</text>
<text x="27.2" y="96.2">DISP_PWR_EN</text>
<text x="30.1" y="101.3">I2S_LRCLK</text>
<text x="31.1" y="98.7">I2S_DOUT</text>
<text x="81.8" y="101.3">GND</text>
<text x="81.8" y="98.7">GND</text>
<text x="31.1" y="106.4">LED_DATA</text>
<text x="32.8" y="103.8">I2S_DIN</text>
<text x="81.8" y="103.8">MIPI0_C_N</text>
<text x="25.1" y="111.4">USBC_ATTACH_n</text>
<text x="27.7" y="108.9">PRN_PWR_EN</text>
<text x="32.9" y="114">IR_PWM</text>
<text x="81.8" y="108.9">MIPI0_C_P</text>
<text x="81.8" y="114">GND</text>
<text x="36.1" y="116.5">GND</text>
<text x="36.1" y="119.1">GND</text>
<text x="81.8" y="116.5">GND</text>
<text x="81.8" y="119.1">MIPI0_D2_N</text>
<text x="30.5" y="124.1">CAM1_SCL</text>
<text x="32.7" y="121.6">AMP_SD</text>
<text x="81.8" y="121.6">USB0_P</text>
<text x="81.8" y="124.1">MIPI0_D2_P</text>
<text x="30.4" y="126.7">CAM1_SDA</text>
<text x="81.8" y="126.7">USB0_N</text>
<text x="81.8" y="129.2">GND</text>
<text x="81.8" y="131.8">GND</text>
<text x="10.3" y="135.9">C</text>
<text x="81.8" y="134.3">MIPI0_D3_N</text>
<text x="582.3" y="135.9">C</text>
<text x="27.4" y="139.4">PWR_ALERT_n</text>
<text x="36.1" y="141.9">GND</text>
<text x="81.8" y="139.4">MIPI0_D3_P</text>
<text x="28.8" y="149.5">PD_ALERT_n</text>
<text x="36.1" y="144.5">GND</text>
<text x="81.8" y="147">GND</text>
<text x="27.2" y="152.1">HUB_RESET_n</text>
<text x="28.7" y="154.6">DOOR_OPEN</text>
<text x="29.6" y="157.2">TOF_XSHUT</text>
<text x="31.1" y="159.7">I2S_BCLK</text>
<text x="30.6" y="162.2">TOF_INT_n</text>
<text x="31.9" y="164.8">UART_RX</text>
<text x="36.1" y="167.3">GND</text>
<text x="81.8" y="162.2">GND</text>
<text x="81.8" y="164.8">HDMI_CEC</text>
<text x="27.2" y="172.4">POE_HIPWR_n</text>
<text x="36.1" y="169.9">GND</text>
<text x="81.8" y="169.9">HDMI_HPD</text>
<text x="31.2" y="177.5">I2C1_SCL</text>
<text x="32.2" y="174.9">UART_TX</text>
<text x="81.8" y="174.9">GND</text>
<text x="81.8" y="177.5">GND</text>
<text x="10.3" y="185.9">D</text>
<text x="31.1" y="182.6">I2C1_SDA</text>
<text x="36.1" y="185.1">GND</text>
<text x="81.8" y="180">USB1_RX_N</text>
<text x="81.8" y="185.1">USB1_RX_P</text>
<text x="582.3" y="185.9">D</text>
<text x="36.1" y="187.6">GND</text>
<text x="81.8" y="190.2">GND</text>
<text x="81.8" y="195.3">USB1_P</text>
<text x="81.8" y="192.7">GND</text>
<text x="36.1" y="200.3">GND</text>
<text x="36.1" y="202.9">GND</text>
<text x="81.8" y="200.3">USB1_N</text>
<text x="81.8" y="208">GND</text>
<text x="81.8" y="205.4">GND</text>
<text x="36.1" y="215.6">GND</text>
<text x="81.8" y="215.6">USB1_TX_P</text>
<text x="81.8" y="213">HDMI_D2_P</text>
<text x="81.8" y="210.5">USB1_TX_N</text>
<text x="81.8" y="218.1">HDMI_D2_N</text>
<text x="81.8" y="220.7">GND</text>
<text x="36.1" y="223.2">GND</text>
<text x="81.8" y="223.2">GND</text>
<text x="81.8" y="225.7">MIPI1_D0_N</text>
<text x="31.2" y="233.4">+3V3_CM</text>
<text x="32.4" y="230.8">+5V_CM</text>
<text x="35.5" y="228.3">VBAT</text>
<text x="81.8" y="233.4">HDMI_D1_N</text>
<text x="81.8" y="230.8">MIPI1_D0_P</text>
<text x="81.8" y="228.3">HDMI_D1_P</text>
<text x="10.3" y="235.9">E</text>
<text x="30.5" y="238.4">CAM0_SCL</text>
<text x="32.4" y="235.9">+5V_CM</text>
<text x="81.8" y="238.4">GND</text>
<text x="81.8" y="235.9">GND</text>
<text x="582.3" y="235.9">E</text>
<text x="30.4" y="243.5">CAM0_SDA</text>
<text x="32.4" y="241">+5V_CM</text>
<text x="81.8" y="243.5">HDMI_D0_P</text>
<text x="81.8" y="241">MIPI1_D1_N</text>
<text x="31.2" y="248.6">+3V3_CM</text>
<text x="32.4" y="251.1">+5V_CM</text>
<text x="32.4" y="246.1">+5V_CM</text>
<text x="81.8" y="246.1">MIPI1_D1_P</text>
<text x="81.8" y="248.6">HDMI_D0_N</text>
<text x="81.8" y="251.1">GND</text>
<text x="31.2" y="253.7">+3V3_CM</text>
<text x="32.4" y="256.2">+5V_CM</text>
<text x="81.8" y="253.7">GND</text>
<text x="81.8" y="256.2">MIPI1_C_N</text>
<text x="81.8" y="263.8">HDMI_CK_N</text>
<text x="81.8" y="258.8">HDMI_CK_P</text>
<text x="81.8" y="261.3">MIPI1_C_P</text>
<text x="31.4" y="268.9">PWR_BUT</text>
<text x="81.8" y="266.4">GND</text>
<text x="81.8" y="268.9">GND</text>
<text x="30.8" y="271.5">nRPIBOOT</text>
<text x="81.8" y="271.5">MIPI1_D2_N</text>
<text x="81.8" y="274">MIPI1_D3_N</text>
<text x="29.4" y="276.5">LED_PWR_n</text>
<text x="29.5" y="281.6">CAM_GPIO0</text>
<text x="81.8" y="281.6">GND</text>
<text x="81.8" y="276.5">MIPI1_D2_P</text>
<text x="81.8" y="279.1">MIPI1_D3_P</text>
<text x="10.3" y="285.9">F</text>
<text x="36.1" y="284.2">GND</text>
<text x="81.8" y="284.2">GND</text>
<text x="81.8" y="286.7">HDMI_SDA</text>
<text x="582.3" y="285.9">F</text>
<text x="29.5" y="289.2">CAM_GPIO1</text>
<text x="81.8" y="289.2">HDMI_SCL</text>
<text x="31.2" y="305.8">+3V3_CM</text>
<text x="51.3" y="305.8">GND</text>
<text x="72.4" y="304.5">VBAT</text>
<text x="95.7" y="304.5">GND</text>
<text x="72.9" y="307">GND</text>
<text x="10.3" y="335.9">G</text>
<text x="582.3" y="335.9">G</text>
<text x="10.2" y="385.9">H</text>
<text x="582.2" y="385.9">H</text>
<text x="35" y="409.9">1</text>
<text x="85" y="409.9">2</text>
<text x="135" y="409.9">3</text>
<text x="185" y="409.9">4</text>
<text x="235" y="409.9">5</text>
<text x="285" y="409.9">6</text>
<text x="335" y="409.9">7</text>
<text x="385" y="409.9">8</text>
<text x="435" y="409.9">9</text>
<text x="485" y="409.9">10</text>
<text x="535" y="409.9">11</text>
</g>
<g font-size="1.8" fill="#006464">
<text x="59.8" y="33.9">J3</text>
<text x="111.9" y="35.2">LED1</text>
<text x="151.1" y="35.2">R1</text>
<text x="188.1" y="35.2">LED2</text>
<text x="227.3" y="35.2">R2</text>
<text x="302.8" y="35.2">SW1</text>
<text x="340.9" y="35.2">SW2</text>
<text x="379.7" y="35.2">C1</text>
<text x="417.8" y="35.2">C2</text>
<text x="455.9" y="35.2">C3</text>
<text x="494" y="35.2">C4</text>
<text x="532.1" y="35.2">C5</text>
<text x="43.7" y="37.7">GND</text>
<text x="43.7" y="40.2">GND</text>
<text x="64.4" y="40.2">PCIe_nCLKREQ</text>
<text x="66.8" y="37.7">USB_OTG_ID</text>
<text x="112.3" y="39">K</text>
<text x="115" y="39">A</text>
<text x="150.4" y="39">1</text>
<text x="153" y="39">2</text>
<text x="188.5" y="39">K</text>
<text x="191.2" y="39">A</text>
<text x="226.6" y="39">1</text>
<text x="229.2" y="39">2</text>
<text x="302.8" y="39">A</text>
<text x="305.4" y="39">B</text>
<text x="340.9" y="39">A</text>
<text x="343.5" y="39">B</text>
<text x="379" y="39">1</text>
<text x="381.6" y="39">2</text>
<text x="417.1" y="39">1</text>
<text x="419.7" y="39">2</text>
<text x="455.2" y="39">1</text>
<text x="457.8" y="39">2</text>
<text x="493.3" y="39">1</text>
<text x="495.9" y="39">2</text>
<text x="531.4" y="39">1</text>
<text x="534" y="39">2</text>
<text x="43.7" y="42.8">ETH_Pair3_P</text>
<text x="43.7" y="45.3">ETH_Pair1_P</text>
<text x="43.7" y="47.9">ETH_Pair3_N</text>
<text x="66.7" y="45.3">PCIE_nWAKE</text>
<text x="70.7" y="42.8">USB2_N</text>
<text x="70.8" y="47.9">USB2_P</text>
<text x="111.6" y="42.8">green</text>
<text x="150.5" y="42.8">330</text>
<text x="188.9" y="42.8">red</text>
<text x="226.7" y="42.8">330</text>
<text x="300.4" y="42.8">PWR_BUT</text>
<text x="338.2" y="42.8">nRPIBOOT</text>
<text x="379.1" y="42.8">10u</text>
<text x="417.2" y="42.8">10u</text>
<text x="455.3" y="42.8">10u</text>
<text x="492.8" y="42.8">100n</text>
<text x="530.9" y="42.8">100n</text>
<text x="43.7" y="50.4">ETH_Pair1_N</text>
<text x="43.7" y="52.9">GND</text>
<text x="65.3" y="50.4">PCIE_PWR_EN</text>
<text x="74.2" y="52.9">GND</text>
<text x="43.7" y="55.5">GND</text>
<text x="43.7" y="58">ETH_Pair2_N</text>
<text x="68.2" y="58">PCIe_nRST</text>
<text x="74.2" y="55.5">GND</text>
<text x="43.7" y="60.6">ETH_Pair0_N</text>
<text x="43.7" y="63.1">ETH_Pair2_P</text>
<text x="43.7" y="65.6">ETH_Pair0_P</text>
<text x="67" y="65.6">PCIe_CLK_N</text>
<text x="67" y="60.6">PCIe_CLK_P</text>
<text x="69.7" y="63.1">VBUS_EN</text>
<text x="43.7" y="68.2">GND</text>
<text x="43.7" y="70.7">GND</text>
<text x="74.2" y="68.2">GND</text>
<text x="74.2" y="70.7">GND</text>
<text x="43.7" y="73.3">ETH_nLED3</text>
<text x="43.7" y="75.8">FAN_TACHO</text>
<text x="67.1" y="73.3">MIPI0_D0_N</text>
<text x="68.1" y="75.8">PCIe_RX_P</text>
<text x="43.7" y="78.3">ETH_nLED2</text>
<text x="43.7" y="80.9">ETH_SYNC_OUT</text>
<text x="43.7" y="83.4">FAN_PWM</text>
<text x="67.2" y="78.3">MIPI0_D0_P</text>
<text x="68.1" y="80.9">PCIe_RX_N</text>
<text x="74.2" y="83.4">GND</text>
<text x="43.7" y="86">EEPROM_nWP</text>
<text x="43.7" y="88.5">LED_nACT</text>
<text x="67.1" y="88.5">MIPI0_D1_N</text>
<text x="74.2" y="86">GND</text>
<text x="43.7" y="91">GND</text>
<text x="43.7" y="93.6">GND</text>
<text x="67.2" y="93.6">MIPI0_D1_P</text>
<text x="68.4" y="91">PCIe_TX_P</text>
<text x="43.7" y="96.1">GPIO26</text>
<text x="43.7" y="98.7">GPIO21</text>
<text x="43.7" y="101.2">GPIO19</text>
<text x="68.4" y="96.1">PCIe_TX_N</text>
<text x="74.2" y="98.7">GND</text>
<text x="74.2" y="101.2">GND</text>
<text x="43.7" y="103.7">GPIO20</text>
<text x="43.7" y="106.3">GPIO13</text>
<text x="65.1" y="106.3">USB3_0_RX_N</text>
<text x="68.4" y="103.7">MIPI0_C_N</text>
<text x="43.7" y="108.8">GPIO16</text>
<text x="43.7" y="111.4">GPIO6</text>
<text x="43.7" y="113.9">GPIO12</text>
<text x="65.1" y="111.4">USB3_0_RX_P</text>
<text x="68.4" y="108.8">MIPI0_C_P</text>
<text x="74.2" y="113.9">GND</text>
<text x="43.7" y="116.4">GND</text>
<text x="43.7" y="119">GND</text>
<text x="67.1" y="119">MIPI0_D2_N</text>
<text x="74.2" y="116.4">GND</text>
<text x="43.7" y="121.5">GPIO5</text>
<text x="43.7" y="124.1">ID_SC</text>
<text x="66.4" y="121.5">USB3_0_D_P</text>
<text x="67.2" y="124.1">MIPI0_D2_P</text>
<text x="43.7" y="126.6">ID_SD</text>
<text x="43.7" y="129.1">GPIO7</text>
<text x="43.7" y="131.7">GPIO11</text>
<text x="66.3" y="126.6">USB3_0_D_N</text>
<text x="74.2" y="129.1">GND</text>
<text x="74.2" y="131.7">GND</text>
<text x="43.7" y="134.2">GPIO8</text>
<text x="43.7" y="136.8">GPIO9</text>
<text x="65.4" y="136.8">USB3_0_TX_N</text>
<text x="67.1" y="134.2">MIPI0_D3_N</text>
<text x="43.7" y="139.3">GPIO25</text>
<text x="43.7" y="141.8">GND</text>
<text x="65.4" y="141.8">USB3_0_TX_P</text>
<text x="67.2" y="139.3">MIPI0_D3_P</text>
<text x="43.7" y="144.4">GND</text>
<text x="43.7" y="146.9">GPIO10</text>
<text x="43.7" y="149.5">GPIO24</text>
<text x="62.7" y="144.4">HDMI1_HOTPLUG</text>
<text x="67.6" y="149.5">HDMI1_SDA</text>
<text x="74.2" y="146.9">GND</text>
<text x="43.7" y="152">GPIO22</text>
<text x="43.7" y="154.5">GPIO23</text>
<text x="65.6" y="152">HDMI1_TX2_P</text>
<text x="67.7" y="154.5">HDMI1_SCL</text>
<text x="43.7" y="157.1">GPIO27</text>
<text x="43.7" y="159.6">GPIO18</text>
<text x="65.5" y="157.1">HDMI1_TX2_N</text>
<text x="67.5" y="159.6">HDMI1_CEC</text>
<text x="43.7" y="162.2">GPIO17</text>
<text x="43.7" y="164.7">GPIO15</text>
<text x="43.7" y="167.2">GND</text>
<text x="65.6" y="167.2">HDMI1_TX1_P</text>
<text x="67.5" y="164.7">HDMI0_CEC</text>
<text x="74.2" y="162.2">GND</text>
<text x="43.7" y="169.8">GND</text>
<text x="43.7" y="172.3">GPIO4</text>
<text x="62.7" y="169.8">HDMI0_HOTPLUG</text>
<text x="65.5" y="172.3">HDMI1_TX1_N</text>
<text x="43.7" y="174.9">GPIO14</text>
<text x="43.7" y="177.4">GPIO3</text>
<text x="43.7" y="179.9">SD_CLK</text>
<text x="65.1" y="179.9">USB3_1_RX_N</text>
<text x="74.2" y="174.9">GND</text>
<text x="74.2" y="177.4">GND</text>
<text x="43.7" y="182.5">GPIO2</text>
<text x="43.7" y="185">GND</text>
<text x="65.1" y="185">USB3_1_RX_P</text>
<text x="65.6" y="182.5">HDMI1_TX0_P</text>
<text x="43.7" y="187.6">GND</text>
<text x="43.7" y="190.1">SD_DAT3</text>
<text x="65.5" y="187.6">HDMI1_TX0_N</text>
<text x="74.2" y="190.1">GND</text>
<text x="43.7" y="192.6">SD_CMD</text>
<text x="43.7" y="195.2">SD_DAT0</text>
<text x="43.7" y="197.7">SD_DAT5</text>
<text x="65.4" y="197.7">HDMI1_CLK_P</text>
<text x="66.4" y="195.2">USB3_1_D_P</text>
<text x="74.2" y="192.6">GND</text>
<text x="43.7" y="200.3">GND</text>
<text x="43.7" y="202.8">GND</text>
<text x="65.3" y="202.8">HDMI1_CLK_N</text>
<text x="66.3" y="200.3">USB3_1_D_N</text>
<text x="43.7" y="205.3">SD_DAT1</text>
<text x="43.7" y="207.9">SD_DAT4</text>
<text x="74.2" y="205.3">GND</text>
<text x="74.2" y="207.9">GND</text>
<text x="43.7" y="210.4">SD_DAT2</text>
<text x="43.7" y="213">SD_DAT7</text>
<text x="43.7" y="215.5">GND</text>
<text x="65.4" y="210.4">USB3_1_TX_N</text>
<text x="65.4" y="215.5">USB3_1_TX_P</text>
<text x="65.6" y="213">HDMI0_TX2_P</text>
<text x="43.7" y="218">SD_DAT6</text>
<text x="43.7" y="220.6">SD_VDD_Override</text>
<text x="65.5" y="218">HDMI0_TX2_N</text>
<text x="74.2" y="220.6">GND</text>
<text x="43.7" y="223.1">GND</text>
<text x="43.7" y="225.7">SD_PWR_ON</text>
<text x="67.1" y="225.7">MIPI1_D0_N</text>
<text x="74.2" y="223.1">GND</text>
<text x="43.7" y="228.2">VBAT</text>
<text x="43.7" y="230.7">+5V_IN</text>
<text x="43.7" y="233.3">GPIO_VREF</text>
<text x="65.5" y="233.3">HDMI0_TX1_N</text>
<text x="65.6" y="228.2">HDMI0_TX1_P</text>
<text x="67.2" y="230.7">MIPI1_D0_P</text>
<text x="43.7" y="235.8">+5V_IN</text>
<text x="43.7" y="238.4">SCL0</text>
<text x="74.2" y="235.8">GND</text>
<text x="74.2" y="238.4">GND</text>
<text x="43.7" y="240.9">+5V_IN</text>
<text x="43.7" y="243.4">SDA0</text>
<text x="43.7" y="246">+5V_IN</text>
<text x="65.6" y="243.4">HDMI0_TX0_P</text>
<text x="67.1" y="240.9">MIPI1_D1_N</text>
<text x="67.2" y="246">MIPI1_D1_P</text>
<text x="43.7" y="248.5">+3V3_OUT</text>
<text x="43.7" y="251.1">+5V_IN</text>
<text x="65.5" y="248.5">HDMI0_TX0_N</text>
<text x="74.2" y="251.1">GND</text>
<text x="43.7" y="253.6">+3V3_OUT</text>
<text x="43.7" y="256.1">+5V_IN</text>
<text x="68.4" y="256.1">MIPI1_C_N</text>
<text x="74.2" y="253.6">GND</text>
<text x="43.7" y="258.7">+1V8_OUT</text>
<text x="43.7" y="261.2">WiFi_nDisable</text>
<text x="43.7" y="263.8">+1V8_OUT</text>
<text x="65.3" y="263.8">HDMI0_CLK_N</text>
<text x="65.4" y="258.7">HDMI0_CLK_P</text>
<text x="68.4" y="261.2">MIPI1_C_P</text>
<text x="43.7" y="266.3">BT_nDisable</text>
<text x="43.7" y="268.8">PWR_BUT</text>
<text x="74.2" y="266.3">GND</text>
<text x="74.2" y="268.8">GND</text>
<text x="43.7" y="271.4">nRPIBOOT</text>
<text x="43.7" y="273.9">CC1</text>
<text x="67.1" y="271.4">MIPI1_D2_N</text>
<text x="67.1" y="273.9">MIPI1_D3_N</text>
<text x="43.7" y="276.5">LED_nPWR</text>
<text x="43.7" y="279">CC2</text>
<text x="43.7" y="281.5">CAM_GPIO0</text>
<text x="67.2" y="276.5">MIPI1_D2_P</text>
<text x="67.2" y="279">MIPI1_D3_P</text>
<text x="74.2" y="281.5">GND</text>
<text x="43.7" y="284.1">GND</text>
<text x="43.7" y="286.6">PMIC_ENABLE</text>
<text x="67.6" y="286.6">HDMI0_SDA</text>
<text x="74.2" y="284.1">GND</text>
<text x="43.7" y="289.2">CAM_GPIO1</text>
<text x="55.4" y="293">CM5</text>
<text x="60.5" y="293">socket</text>
<text x="67.7" y="289.2">HDMI0_SCL</text>
<text x="43.7" y="305.7">1</text>
<text x="44.4" y="301.9">C6</text>
<text x="46.3" y="305.7">2</text>
<text x="80.5" y="304.4">VBAT</text>
<text x="85.2" y="300.6">J4</text>
<text x="89.3" y="304.4">MP</text>
<text x="44.4" y="309.5">1u</text>
<text x="80.5" y="306.9">GND</text>
<text x="84.5" y="310.7">RTC</text>
</g>
<g font-size="1.8" fill="#939391">
<text x="265.4" y="35.2">R3</text>
<text x="264.7" y="39">1</text>
<text x="267.3" y="39">2</text>
<text x="264.9" y="42.8">10k</text>
</g>
<g font-size="1.8" fill="#a90000">
<text x="41.2" y="36.6">1</text>
<text x="41.2" y="39.1">2</text>
<text x="41.2" y="41.7">3</text>
<text x="78.1" y="36.6">101</text>
<text x="78.1" y="39.1">102</text>
<text x="78.1" y="41.7">103</text>
<text x="109.8" y="37.8">1</text>
<text x="117.4" y="37.8">2</text>
<text x="147.9" y="37.8">1</text>
<text x="155.5" y="37.8">2</text>
<text x="186" y="37.8">1</text>
<text x="193.6" y="37.8">2</text>
<text x="224.1" y="37.8">1</text>
<text x="231.7" y="37.8">2</text>
<text x="300.3" y="37.8">1</text>
<text x="307.9" y="37.8">2</text>
<text x="338.4" y="37.8">1</text>
<text x="346" y="37.8">2</text>
<text x="376.5" y="37.8">1</text>
<text x="384.1" y="37.8">2</text>
<text x="414.6" y="37.8">1</text>
<text x="422.2" y="37.8">2</text>
<text x="452.7" y="37.8">1</text>
<text x="460.3" y="37.8">2</text>
<text x="490.8" y="37.8">1</text>
<text x="498.4" y="37.8">2</text>
<text x="528.9" y="37.8">1</text>
<text x="536.5" y="37.8">2</text>
<text x="41.2" y="44.2">4</text>
<text x="41.2" y="46.7">5</text>
<text x="78.1" y="44.2">104</text>
<text x="78.1" y="46.7">105</text>
<text x="41.2" y="49.3">6</text>
<text x="41.2" y="51.8">7</text>
<text x="78.1" y="49.3">106</text>
<text x="78.1" y="51.8">107</text>
<text x="40.6" y="59.4">10</text>
<text x="41.2" y="54.4">8</text>
<text x="41.2" y="56.9">9</text>
<text x="78.1" y="54.4">108</text>
<text x="78.1" y="56.9">109</text>
<text x="78.1" y="59.4">110</text>
<text x="40.6" y="62">11</text>
<text x="40.6" y="64.5">12</text>
<text x="78.1" y="62">111</text>
<text x="78.1" y="64.5">112</text>
<text x="40.6" y="67.1">13</text>
<text x="40.6" y="69.6">14</text>
<text x="78.1" y="67.1">113</text>
<text x="78.1" y="69.6">114</text>
<text x="40.6" y="72.1">15</text>
<text x="40.6" y="74.7">16</text>
<text x="40.6" y="77.2">17</text>
<text x="78.1" y="72.1">115</text>
<text x="78.1" y="74.7">116</text>
<text x="78.1" y="77.2">117</text>
<text x="40.6" y="79.8">18</text>
<text x="40.6" y="82.3">19</text>
<text x="78.1" y="79.8">118</text>
<text x="78.1" y="82.3">119</text>
<text x="40.6" y="84.8">20</text>
<text x="40.6" y="87.4">21</text>
<text x="40.6" y="89.9">22</text>
<text x="78.1" y="84.8">120</text>
<text x="78.1" y="87.4">121</text>
<text x="78.1" y="89.9">122</text>
<text x="40.6" y="92.5">23</text>
<text x="40.6" y="95">24</text>
<text x="78.1" y="92.5">123</text>
<text x="78.1" y="95">124</text>
<text x="40.6" y="97.5">25</text>
<text x="40.6" y="100.1">26</text>
<text x="78.1" y="97.5">125</text>
<text x="78.1" y="100.1">126</text>
<text x="40.6" y="102.6">27</text>
<text x="40.6" y="105.2">28</text>
<text x="40.6" y="107.7">29</text>
<text x="78.1" y="102.6">127</text>
<text x="78.1" y="105.2">128</text>
<text x="78.1" y="107.7">129</text>
<text x="40.6" y="110.2">30</text>
<text x="40.6" y="112.8">31</text>
<text x="78.1" y="110.2">130</text>
<text x="78.1" y="112.8">131</text>
<text x="40.6" y="115.3">32</text>
<text x="40.6" y="117.9">33</text>
<text x="78.1" y="115.3">132</text>
<text x="78.1" y="117.9">133</text>
<text x="40.6" y="120.4">34</text>
<text x="40.6" y="122.9">35</text>
<text x="40.6" y="125.5">36</text>
<text x="78.1" y="120.4">134</text>
<text x="78.1" y="122.9">135</text>
<text x="78.1" y="125.5">136</text>
<text x="40.6" y="128">37</text>
<text x="40.6" y="130.6">38</text>
<text x="78.1" y="128">137</text>
<text x="78.1" y="130.6">138</text>
<text x="40.6" y="133.1">39</text>
<text x="40.6" y="135.6">40</text>
<text x="78.1" y="133.1">139</text>
<text x="78.1" y="135.6">140</text>
<text x="40.6" y="138.2">41</text>
<text x="40.6" y="140.7">42</text>
<text x="40.6" y="143.3">43</text>
<text x="78.1" y="138.2">141</text>
<text x="78.1" y="140.7">142</text>
<text x="78.1" y="143.3">143</text>
<text x="40.6" y="145.8">44</text>
<text x="40.6" y="148.3">45</text>
<text x="78.1" y="145.8">144</text>
<text x="78.1" y="148.3">145</text>
<text x="40.6" y="150.9">46</text>
<text x="40.6" y="153.4">47</text>
<text x="40.6" y="156">48</text>
<text x="78.1" y="150.9">146</text>
<text x="78.1" y="153.4">147</text>
<text x="78.1" y="156">148</text>
<text x="40.6" y="158.5">49</text>
<text x="40.6" y="161">50</text>
<text x="78.1" y="158.5">149</text>
<text x="78.1" y="161">150</text>
<text x="40.6" y="163.6">51</text>
<text x="40.6" y="166.1">52</text>
<text x="78.1" y="163.6">151</text>
<text x="78.1" y="166.1">152</text>
<text x="40.6" y="168.7">53</text>
<text x="40.6" y="171.2">54</text>
<text x="40.6" y="173.7">55</text>
<text x="78.1" y="168.7">153</text>
<text x="78.1" y="171.2">154</text>
<text x="78.1" y="173.7">155</text>
<text x="40.6" y="176.3">56</text>
<text x="40.6" y="178.8">57</text>
<text x="78.1" y="176.3">156</text>
<text x="78.1" y="178.8">157</text>
<text x="40.6" y="181.4">58</text>
<text x="40.6" y="183.9">59</text>
<text x="78.1" y="181.4">158</text>
<text x="78.1" y="183.9">159</text>
<text x="40.6" y="186.4">60</text>
<text x="40.6" y="189">61</text>
<text x="40.6" y="191.5">62</text>
<text x="78.1" y="186.4">160</text>
<text x="78.1" y="189">161</text>
<text x="78.1" y="191.5">162</text>
<text x="40.6" y="194.1">63</text>
<text x="40.6" y="196.6">64</text>
<text x="78.1" y="194.1">163</text>
<text x="78.1" y="196.6">164</text>
<text x="40.6" y="199.1">65</text>
<text x="40.6" y="201.7">66</text>
<text x="78.1" y="199.1">165</text>
<text x="78.1" y="201.7">166</text>
<text x="40.6" y="204.2">67</text>
<text x="40.6" y="206.8">68</text>
<text x="40.6" y="209.3">69</text>
<text x="78.1" y="204.2">167</text>
<text x="78.1" y="206.8">168</text>
<text x="78.1" y="209.3">169</text>
<text x="40.6" y="211.8">70</text>
<text x="40.6" y="214.4">71</text>
<text x="78.1" y="211.8">170</text>
<text x="78.1" y="214.4">171</text>
<text x="40.6" y="216.9">72</text>
<text x="40.6" y="219.5">73</text>
<text x="40.6" y="222">74</text>
<text x="78.1" y="216.9">172</text>
<text x="78.1" y="219.5">173</text>
<text x="78.1" y="222">174</text>
<text x="40.6" y="224.5">75</text>
<text x="40.6" y="227.1">76</text>
<text x="78.1" y="224.5">175</text>
<text x="78.1" y="227.1">176</text>
<text x="40.6" y="229.6">77</text>
<text x="40.6" y="232.2">78</text>
<text x="78.1" y="229.6">177</text>
<text x="78.1" y="232.2">178</text>
<text x="40.6" y="234.7">79</text>
<text x="40.6" y="237.2">80</text>
<text x="40.6" y="239.8">81</text>
<text x="78.1" y="234.7">179</text>
<text x="78.1" y="237.2">180</text>
<text x="78.1" y="239.8">181</text>
<text x="40.6" y="242.3">82</text>
<text x="40.6" y="244.9">83</text>
<text x="78.1" y="242.3">182</text>
<text x="78.1" y="244.9">183</text>
<text x="40.6" y="247.4">84</text>
<text x="40.6" y="249.9">85</text>
<text x="78.1" y="247.4">184</text>
<text x="78.1" y="249.9">185</text>
<text x="40.6" y="252.5">86</text>
<text x="40.6" y="255">87</text>
<text x="40.6" y="257.6">88</text>
<text x="78.1" y="252.5">186</text>
<text x="78.1" y="255">187</text>
<text x="78.1" y="257.6">188</text>
<text x="40.6" y="260.1">89</text>
<text x="40.6" y="262.6">90</text>
<text x="78.1" y="260.1">189</text>
<text x="78.1" y="262.6">190</text>
<text x="40.6" y="265.2">91</text>
<text x="40.6" y="267.7">92</text>
<text x="78.1" y="265.2">191</text>
<text x="78.1" y="267.7">192</text>
<text x="40.6" y="270.3">93</text>
<text x="40.6" y="272.8">94</text>
<text x="40.6" y="275.3">95</text>
<text x="78.1" y="270.3">193</text>
<text x="78.1" y="272.8">194</text>
<text x="78.1" y="275.3">195</text>
<text x="40.6" y="277.9">96</text>
<text x="40.6" y="280.4">97</text>
<text x="78.1" y="277.9">196</text>
<text x="78.1" y="280.4">197</text>
<text x="40.6" y="283">98</text>
<text x="40.6" y="285.5">99</text>
<text x="78.1" y="283">198</text>
<text x="78.1" y="285.5">199</text>
<text x="40" y="288">100</text>
<text x="78.1" y="288">200</text>
<text x="41.2" y="304.5">1</text>
<text x="48.8" y="304.5">2</text>
<text x="78" y="303.3">1</text>
<text x="78" y="305.8">2</text>
<text x="92.5" y="303.3">MP</text>
</g>
<g font-size="1.8" fill="#a5a4a2">
<text x="262.2" y="37.8">1</text>
<text x="269.8" y="37.8">2</text>
</g>
</svg>
